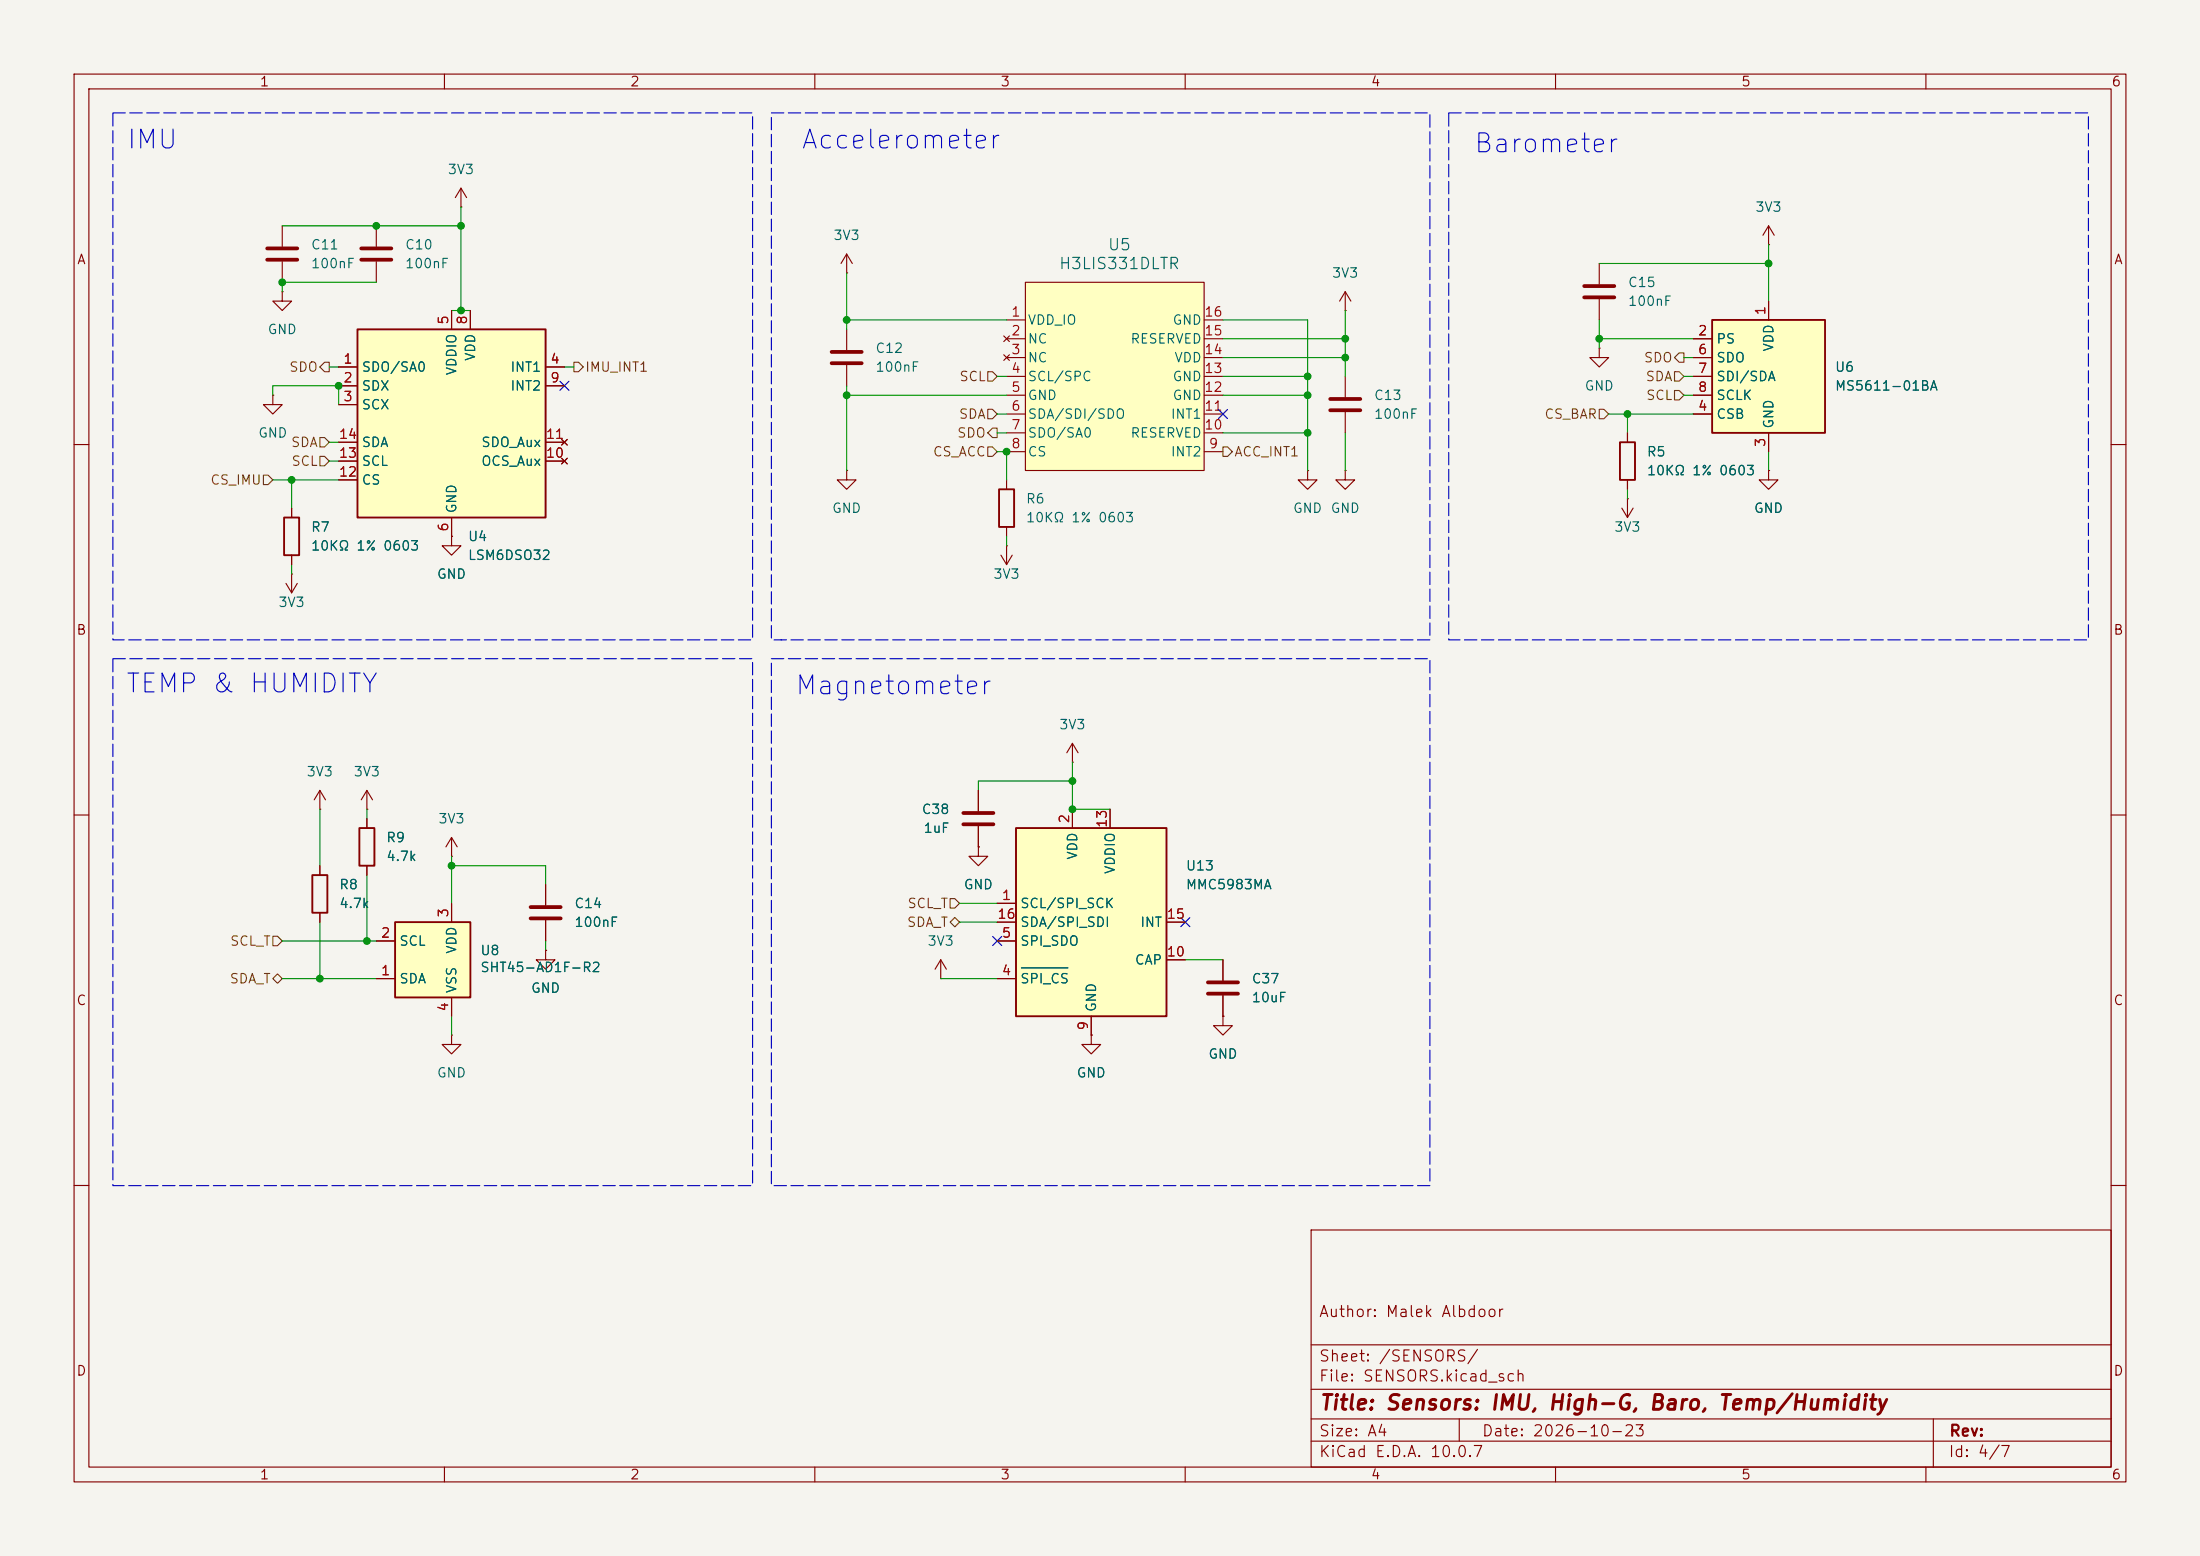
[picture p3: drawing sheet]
<svg xmlns="http://www.w3.org/2000/svg" width="297mm" height="210mm" viewBox="0 0 297 210" stroke-linecap="round" stroke-linejoin="round" font-family="sans-serif">
<path d="M0 0h297v210h-297z" fill="#f5f4ef" stroke="#f5f4ef" stroke-width=".14"/>
<g fill="none" stroke="#840000" stroke-width=".15">
<path d="M10 10h277v190h-277zM12 12h273v186h-273zM60 10v2M110 10v2M160 10v2M210 10v2M260 10v2M50.8 30.5v2.8M50.8 35.3v2.8M62.2 27.9h.1M62.2 25.4l-.7 1.3M62.2 25.4l.8 1.3"/>
<path d="M62.2 25.4v2.5M10 60h2M218.9 68.6l.8 1.3M219.7 67.3h.1M219.7 67.3v2.6M220.5 68.6l-.8 1.3M238.8 63.5v1.3h1.2l-1.2 1.2-1.3-1.2h1.3M238.8 63.5h.1M285 60h2M10 110h2M285 110h2M61 139.7v1.3h1.2l-1.2 1.2-1.3-1.2h1.3"/>
<path d="M61 139.7h.1M73.7 128.3v1.2h1.2l-1.2 1.3-1.3-1.3h1.3M73.7 128.3h.1M10 160h2M177 166h108v32h-108zM285 160h2M60 198v2M110 198v2M160 198v2M177 194.5h108M177 191.5h108M177 187.5h108"/>
<path d="M177 181.5h108M197 191.5v3M210 198v2M260 198v2M261 191.5v6.5"/>
</g>
<path d="M48.8 33.5h4M48.8 35.1h4" fill="none" stroke="#840000" stroke-width=".51"/>
<path d="M48.3 44.5h25.4v25.4h-25.4z" fill="#ffffc2"/>
<path d="M48.3 44.5h25.4v25.4h-25.4z" fill="none" stroke="#840000" stroke-width=".25"/>
<g fill="none" stroke="#840000" stroke-width=".15">
<path d="M45.7 49.5h2.6M45.7 52.1h2.6M45.7 54.6h2.6M45.7 59.7h2.6M61 41.9v2.6M63.5 41.9v2.6M73.7 49.5h2.5M73.7 52.1h2.5M73.7 59.7h2.5M75.8 59.3l.8 .8M76.6 59.3l-.8 .8M181.6 50.8v2.8"/>
<path d="M181.6 55.6v2.8M215.9 47v1.3h1.3l-1.3 1.2-1.3-1.2h1.3M215.9 47h.1M45.7 62.2h2.6M45.7 64.8h2.6M61 69.9v2.5M73.7 62.2h2.5M75.8 61.8l.8 .8M76.6 61.8l-.8 .8M132.1 114.3v1.3h1.2l-1.2 1.2-1.3-1.2h1.3M132.1 114.3h.1M132.1 106.7v2.8"/>
<path d="M132.1 111.5v2.8M144.8 102.9h.1M144.8 100.3l-.8 1.3M144.8 100.3l.7 1.3M144.8 100.3v2.6M147.3 139.7v1.3h1.3l-1.3 1.2-1.3-1.2h1.3M147.3 139.7h.1M165.1 129.5v2.8M165.1 134.4v2.8"/>
</g>
<path d="M179.6 53.8h4M179.6 55.4h4M130 109.7h4.1M130 111.3h4.1M163.1 132.6h4M163.1 134.1h4" fill="none" stroke="#840000" stroke-width=".51"/>
<path d="M137.2 111.8h20.3v25.4h-20.3z" fill="#ffffc2"/>
<path d="M38.4 69.9h2v5h-2zM48.5 111.8h2v5h-2zM137.2 111.8h20.3v25.4h-20.3z" fill="none" stroke="#840000" stroke-width=".25"/>
<g fill="none" stroke="#840000" stroke-width=".15">
<path d="M38.1 39.4v1.2h1.3l-1.3 1.3-1.3-1.3h1.3M38.1 39.4h.1M38.1 30.5v2.8M38.1 35.3v2.8M38.6 78.7l.8 1.3M39.4 77.5h.1M39.4 68.6v1.3M39.4 74.9v1.3M39.4 77.5v2.5M40.1 78.7l-.7 1.3M61 72.4v1.3h1.2l-1.2 1.2-1.3-1.2h1.3M61 72.4h.1"/>
<path d="M49.5 110.5v1.3M49.5 116.8v1.3M144.8 109.2v2.6M149.9 109.2v2.6M134.6 121.9h2.6M134.6 132.1h2.6M134.6 127h2.6M134.6 124.5h2.6M147.3 137.2v2.5M157.5 129.5h2.5M157.5 124.5h2.5M165.1 137.2v1.2h1.3l-1.3 1.3-1.3-1.3h1.3"/>
<path d="M165.1 137.2h.1"/>
</g>
<path d="M137.9 130.6h6.3" fill="none" stroke="#006464" stroke-width=".15"/>
<path d="M36.1 33.5h4M36.1 35.1h4" fill="none" stroke="#840000" stroke-width=".51"/>
<path d="M231.1 43.2h15.3v15.2h-15.3z" fill="#ffffc2"/>
<path d="M218.7 59.7h2v5.1h-2zM231.1 43.2h15.3v15.2h-15.3zM134.9 66h2v5.1h-2zM42.2 118.1h2v5.1h-2z" fill="none" stroke="#840000" stroke-width=".25"/>
<g fill="none" stroke="#840000" stroke-width=".15">
<path d="M181.6 39.4l-.8 1.2M181.6 39.4l.8 1.2M181.6 39.4v2.5M215.9 35.6v2.8M238.8 33h.1M238.8 30.5v2.5M238.8 30.5l-.8 1.3M238.8 30.5l.7 1.3M36.8 53.3v1.3h1.3l-1.3 1.3-1.2-1.3h1.2M36.8 53.3h.1M181.6 41.9h.1M215.9 40.4v2.8"/>
<path d="M219.7 58.4v1.3M228.6 45.7h2.5M228.6 55.9h2.5M228.6 48.3h2.5M228.6 50.8h2.5M228.6 53.3h2.5M238.8 40.6v2.6M238.8 58.4v2.6M135.1 74.9l.8 1.3M135.9 73.7h.1M135.9 64.8v1.2M135.9 71.1v1.3"/>
<path d="M135.9 73.7v2.5M136.7 74.9l-.8 1.3M176.5 63.5v1.3h1.3l-1.3 1.2-1.2-1.2h1.2M176.5 63.5h.1M181.6 63.5v1.3h1.3l-1.3 1.2-1.3-1.2h1.3M181.6 63.5h.1M219.7 64.8v1.2M43.2 109.2h.1M43.2 106.7l-.8 1.3M43.2 106.7l.7 1.3M43.2 106.7v2.5M43.2 116.8v1.3"/>
<path d="M49.5 109.2h.1M49.5 106.7l-.7 1.3M49.5 106.7l.8 1.3M49.5 106.7v2.5M73.7 119.4v2.8M43.2 123.2v1.3M73.7 124.2v2.8M127 132.1h.1M127 129.5l-.8 1.3M127 129.5l.8 1.3M127 129.5v2.6"/>
</g>
<path d="M213.9 38.6h4M213.9 40.1h4M71.6 122.4h4.1M71.6 124h4.1" fill="none" stroke="#840000" stroke-width=".51"/>
<path d="M53.3 124.5h10.2v10.1h-10.2z" fill="#ffffc2"/>
<path d="M53.3 124.5h10.2v10.1h-10.2z" fill="none" stroke="#840000" stroke-width=".25"/>
<path d="M61 115.6h.1M61 113v2.6M61 113l-.8 1.3M61 113l.7 1.3M50.8 132.1h2.5M50.8 127h2.5M61 121.9v2.6M61 134.6v2.6" fill="none" stroke="#840000" stroke-width=".15"/>
<path d="M138.4 38.1h24.2v25.4h-24.2z" fill="#ffffc2"/>
<g fill="none" stroke="#840000" stroke-width=".15">
<path d="M114.3 36.8h.1M114.3 34.3v2.5M114.3 34.3l-.8 1.3M114.3 34.3l.8 1.3M138.4 38.1h24.2v25.4h-24.2zM45.7 49.5h2.6M45.7 52.1h2.6M45.7 54.6h2.6M45.7 59.7h2.6M61 41.9v2.6M63.5 41.9v2.6M73.7 49.5h2.5"/>
<path d="M73.7 52.1h2.5M73.7 59.7h2.5M75.8 59.3l.8 .8M76.6 59.3l-.8 .8M114.3 44.5v2.7M114.3 49.3v2.8M135.5 45.3l.8 .8M135.5 47.9l.8 .7M135.9 43.2h2.5M135.9 45.7h2.5M135.9 48.3h2.5M135.9 50.8h2.5"/>
<path d="M135.9 53.3h2.5M135.9 55.9h2.5M135.9 58.4h2.5M136.3 45.3l-.8 .8M136.3 47.9l-.8 .7M162.6 43.2h2.5M162.6 45.7h2.5M162.6 48.3h2.5M162.6 50.8h2.5M162.6 53.3h2.5M162.6 55.9h2.5M162.6 58.4h2.5"/>
<path d="M219.7 58.4v1.3M228.6 45.7h2.5M228.6 48.3h2.5M228.6 50.8h2.5M228.6 53.3h2.5M228.6 55.9h2.5M238.8 40.6v2.6M238.8 58.4v2.6M39.4 68.6v1.3M39.4 74.9v1.3M45.7 62.2h2.6M45.7 64.8h2.6"/>
<path d="M61 72.4h.1M61 69.9v2.5M73.7 62.2h2.5M75.8 61.8l.8 .8M76.6 61.8l-.8 .8M114.3 63.5v1.3h1.3l-1.3 1.2-1.3-1.2h1.3M114.3 63.5h.1M135.9 61h2.5M162.6 61h2.5M219.7 64.8v1.2M238.8 63.5h.1M43.2 116.8v1.3"/>
<path d="M49.5 110.5v1.3M49.5 116.8v1.3M73.7 119.4v2.8M132.1 114.3h.1M132.1 106.7v2.8M132.1 111.5v2.8M144.8 109.2v2.6M149.9 109.2v2.6M43.2 123.2v1.3M50.8 132.1h2.5M50.8 127h2.5M61 121.9v2.6"/>
<path d="M61 134.6v2.6M73.7 128.3h.1M73.7 124.2v2.8M134.6 121.9h2.6M134.6 132.1h2.6M134.6 127h2.6M134.6 124.5h2.6M147.3 139.7h.1M147.3 137.2v2.5M157.5 129.5h2.5M157.5 124.5h2.5M165.1 137.2h.1"/>
<path d="M165.1 129.5v2.8M165.1 134.4v2.8"/>
</g>
<path d="M112.3 47.5h4M112.3 49h4" fill="none" stroke="#840000" stroke-width=".51"/>
<g fill="none" stroke="#725600" stroke-width=".15">
<path d="M43.2 59.1h.6l.6 .6-.6 .6h-.6zM43.8 48.9h.6v1.3h-.6l-.6-.7zM77.5 48.9h.6l.6 .6-.6 .7h-.6zM133.3 50.2h.7l.6 .6-.6 .6h-.7zM133.3 55.2h.7l.6 .7-.6 .6h-.7zM134 57.8h.6v1.3h-.6l-.7-.7zM215.9 55.2h.6l.7 .7-.7 .6h-.6zM226.1 50.2h.6l.6 .6-.6 .6h-.6zM226.1 52.7h.6l.6 .6-.6 .7h-.6zM226.7 47.6h.6v1.3h-.6l-.6-.6zM35.6 64.1h.6l.6 .7-.6 .6h-.6zM43.2 61.6h.6l.6 .6-.6 .7h-.6z"/>
<path d="M133.3 60.3h.7l.6 .7-.6 .6h-.7zM165.1 60.3h.6l.7 .7-.7 .6h-.6zM36.8 126.4h.7l.6 .6-.6 .6h-.7zM37.5 131.4l.6 .7-.6 .6-.7-.6zM128.3 121.3h.6l.6 .6-.6 .7h-.6zM128.3 124.5l.6-.7 .6 .7-.6 .6z"/>
</g>
<g fill="none" stroke="#009600" stroke-width=".15">
<path d="M38.1 30.5h24.1M50.8 38.1h-12.7v1.3M62.2 27.9v14M114.3 36.8v7.7M215.9 35.6h22.9M238.8 33v7.6M36.8 53.3v-1.2h8.9v2.5M44.4 59.7h1.3M44.4 49.5h1.3M61 41.9h2.5M76.2 49.5h1.3M114.3 52.1v11.4"/>
<path d="M114.3 43.2h21.6M114.3 53.3h21.6M134.6 58.4h1.3M134.6 55.9h1.3M134.6 50.8h1.3M165.1 58.4h11.4M165.1 43.2h11.4v20.3M165.1 53.3h11.4M165.1 45.7h16.5M165.1 50.8h11.4M165.1 48.3h16.5M181.6 41.9v8.9"/>
<path d="M181.6 58.4v5.1M215.9 45.7h12.7M215.9 43.2v3.8M217.2 55.9h11.4M219.7 55.9v2.5M227.3 53.3h1.3M227.3 50.8h1.3M227.3 48.3h1.3M36.8 64.8h8.9M39.4 64.8v3.8M39.4 76.2v1.3M44.4 62.2h1.3"/>
<path d="M134.6 61h1.3v3.8M135.9 72.4v1.3M219.7 66v1.3M238.8 61v2.5M43.2 109.2v7.6M49.5 109.2v1.3M49.5 118.1v8.9M61 115.6v6.3M61 116.8h12.7v2.6M144.8 105.4h-12.7v1.3M144.8 102.9v6.3h5.1M38.1 127h12.7"/>
<path d="M38.1 132.1h12.7M43.2 124.5v7.6M61 137.2v2.5M73.7 127v1.3M127 132.1h7.6M129.5 121.9h5.1M129.5 124.5h5.1M160 129.5h5.1"/>
</g>
<path d="M75.6 51.5l1.2 1.2M76.8 51.5l-1.2 1.2M164.5 55.3l1.2 1.2M165.7 55.3l-1.2 1.2M134 126.4l1.2 1.2M135.2 126.4l-1.2 1.2M159.4 123.9l1.2 1.2M160.6 123.9l-1.2 1.2" fill="none" stroke="#000084" stroke-width=".15"/>
<path d="M15.2 15.2h86.4v71.2h-86.4zM104.1 15.2h88.9v71.2h-88.9zM195.6 15.2h86.3v71.2h-86.3zM15.2 88.9h86.4v71.1h-86.4zM104.1 88.9h88.9v71.1h-88.9z" fill="none" stroke="#0000c2" stroke-width=".15" stroke-dasharray="1.7 .6"/>
<path d="M105.4 86.4h.1" fill="none" stroke="#0000c2" stroke-width=".15"/>
<path d="M137.9 130.6h6.3" fill="none" stroke="#006464" stroke-width=".15"/>
<g fill="#009600" stroke="#009600" stroke-width=".14">
<circle cx="181.6" cy="45.7" r=".46"/>
<circle cx="176.5" cy="58.4" r=".46"/>
<circle cx="181.6" cy="48.3" r=".46"/>
<circle cx="176.5" cy="50.8" r=".46"/>
<circle cx="176.5" cy="53.3" r=".46"/>
<circle cx="219.7" cy="55.9" r=".46"/>
<circle cx="238.8" cy="35.6" r=".46"/>
<circle cx="215.9" cy="45.7" r=".46"/>
<circle cx="61" cy="116.8" r=".46"/>
<circle cx="144.8" cy="105.4" r=".46"/>
<circle cx="144.8" cy="109.2" r=".46"/>
<circle cx="39.4" cy="64.8" r=".46"/>
<circle cx="45.7" cy="52.1" r=".46"/>
<circle cx="38.1" cy="38.1" r=".46"/>
<circle cx="62.2" cy="41.9" r=".46"/>
<circle cx="62.2" cy="30.5" r=".46"/>
<circle cx="50.8" cy="30.5" r=".46"/>
<circle cx="114.3" cy="43.2" r=".46"/>
<circle cx="114.3" cy="53.3" r=".46"/>
<circle cx="135.9" cy="61" r=".46"/>
<circle cx="49.5" cy="127" r=".46"/>
<circle cx="43.2" cy="132.1" r=".46"/>
</g>
<g font-size="2.5" fill="#0000c2">
<text x="16.9" y="20.7">IMU</text>
<text x="108" y="20.7">Accelerometer</text>
<text x="198.8" y="21.2">Barometer</text>
<text x="16.8" y="94.1">TEMP &amp; HUMIDITY</text>
<text x="107.2" y="94.4">Magnetometer</text>
</g>
<text font-size="2" fill="#840000" x="178" y="190.8">Title: Sensors: IMU, High-G, Baro, Temp/Humidity</text>
<g font-size="1.5" fill="#006464">
<text x="149.5" y="34.2">U5</text>
<text x="142.8" y="36.7">H3LIS331DLTR</text>
</g>
<g font-size="1.5" fill="#840000">
<text x="178" y="178.1">Author: Malek Albdoor</text>
<text x="178" y="184.1">Sheet: /SENSORS/</text>
<text x="178" y="186.8">File: SENSORS.kicad_sch</text>
<text x="178" y="197">KiCad E.D.A. 10.0.7</text>
<text x="178" y="194.2">Size: A4</text>
<text x="200" y="194.2">Date: 2026-10-23</text>
<text x="263" y="197">Id: 4/7</text>
<text x="263" y="194.2">Rev:</text>
</g>
<g font-size="1.3" fill="#840000">
<text x="35" y="12">1</text>
<text x="85" y="12">2</text>
<text x="135" y="12">3</text>
<text x="185" y="12">4</text>
<text x="235" y="12">5</text>
<text x="285" y="12">6</text>
<text x="10.3" y="36">A</text>
<text x="285.3" y="36">A</text>
<text x="10.2" y="86">B</text>
<text x="285.2" y="86">B</text>
<text x="10.2" y="136">C</text>
<text x="285.2" y="136">C</text>
<text x="10.2" y="186">D</text>
<text x="285.2" y="186">D</text>
<text x="35" y="200">1</text>
<text x="85" y="200">2</text>
<text x="135" y="200">3</text>
<text x="185" y="200">4</text>
<text x="235" y="200">5</text>
<text x="285" y="200">6</text>
</g>
<g font-size="1.3" fill="#006464">
<text x="60.3" y="23.8">3V3</text>
<text x="236.9" y="28.9">3V3</text>
<text x="41.9" y="34">C11</text>
<text x="54.6" y="34">C10</text>
<text x="112.4" y="32.7">3V3</text>
<text x="41.9" y="36.5">100nF</text>
<text x="54.6" y="36.5">100nF</text>
<text x="179.7" y="37.8">3V3</text>
<text x="219.7" y="39.1">C15</text>
<text x="219.7" y="41.6">100nF</text>
<text x="36" y="45.4">GND</text>
<text x="118.1" y="48">C12</text>
<text x="138.7" y="44.1">VDD_IO</text>
<text x="138.7" y="46.7">NC</text>
<text x="152.5" y="46.7">RESERVED</text>
<text x="158.2" y="44.1">GND</text>
<text x="231.6" y="46.7">PS</text>
<text x="239.7" y="47.5" transform="rotate(-90 239.7 47.5)">VDD</text>
<text x="48.7" y="50.5">SDO/SA0</text>
<text x="48.7" y="53">SDX</text>
<text x="61.9" y="50.7" transform="rotate(-90 61.9 50.7)">VDDIO</text>
<text x="64.5" y="48.8" transform="rotate(-90 64.5 48.8)">VDD</text>
<text x="68.8" y="50.5">INT1</text>
<text x="68.8" y="53">INT2</text>
<text x="118.1" y="50.5">100nF</text>
<text x="138.7" y="49.2">NC</text>
<text x="138.7" y="51.8">SCL/SPC</text>
<text x="158.2" y="51.8">GND</text>
<text x="158.5" y="49.2">VDD</text>
<text x="213.8" y="53">GND</text>
<text x="231.6" y="49.2">SDO</text>
<text x="231.6" y="51.8">SDI/SDA</text>
<text x="247.6" y="50.5">U6</text>
<text x="247.6" y="53">MS5611-01BA</text>
<text x="34.8" y="59.4">GND</text>
<text x="48.7" y="55.6">SCX</text>
<text x="138.7" y="54.3">GND</text>
<text x="138.7" y="56.8">SDA/SDI/SDO</text>
<text x="138.7" y="59.4">SDO/SA0</text>
<text x="152.5" y="59.4">RESERVED</text>
<text x="158" y="56.8">INT1</text>
<text x="158.2" y="54.3">GND</text>
<text x="185.4" y="54.3">C13</text>
<text x="185.4" y="56.8">100nF</text>
<text x="231.6" y="56.8">CSB</text>
<text x="231.6" y="54.3">SCLK</text>
<text x="239.7" y="57.9" transform="rotate(-90 239.7 57.9)">GND</text>
<text x="48.7" y="65.7">CS</text>
<text x="48.7" y="63.2">SCL</text>
<text x="48.7" y="60.7">SDA</text>
<text x="64.9" y="63.2">OCS_Aux</text>
<text x="64.9" y="60.7">SDO_Aux</text>
<text x="138.7" y="61.9">CS</text>
<text x="158" y="61.9">INT2</text>
<text x="222.2" y="61.9">R5</text>
<text x="222.2" y="64.5">10KΩ 1% 0603</text>
<text x="61.9" y="69.4" transform="rotate(-90 61.9 69.4)">GND</text>
<text x="112.2" y="69.5">GND</text>
<text x="138.4" y="68.3">R6</text>
<text x="138.4" y="70.8">10KΩ 1% 0603</text>
<text x="174.5" y="69.5">GND</text>
<text x="179.5" y="69.5">GND</text>
<text x="236.7" y="69.5">GND</text>
<text x="41.9" y="72.1">R7</text>
<text x="41.9" y="74.6">10KΩ 1% 0603</text>
<text x="63.1" y="73.4">U4</text>
<text x="63.1" y="75.9">LSM6DSO32</text>
<text x="217.8" y="72.1">3V3</text>
<text x="37.5" y="82.2">3V3</text>
<text x="58.9" y="78.4">GND</text>
<text x="134" y="78.4">3V3</text>
<text x="142.9" y="98.8">3V3</text>
<text x="41.3" y="105.1">3V3</text>
<text x="47.6" y="105.1">3V3</text>
<text x="52.1" y="114">R9</text>
<text x="59.1" y="111.5">3V3</text>
<text x="124.3" y="110.2">C38</text>
<text x="124.6" y="112.7">1uF</text>
<text x="52.1" y="116.5">4.7k</text>
<text x="145.7" y="116.1" transform="rotate(-90 145.7 116.1)">VDD</text>
<text x="150.8" y="118.1" transform="rotate(-90 150.8 118.1)">VDDIO</text>
<text x="160" y="117.8">U13</text>
<text x="45.7" y="120.3">R8</text>
<text x="45.7" y="122.9">4.7k</text>
<text x="77.5" y="122.9">C14</text>
<text x="77.5" y="125.4">100nF</text>
<text x="130" y="120.3">GND</text>
<text x="137.6" y="122.9">SCL/SPI_SCK</text>
<text x="137.6" y="125.4">SDA/SPI_SDI</text>
<text x="153.8" y="125.4">INT</text>
<text x="160" y="120.3">MMC5983MA</text>
<text x="53.8" y="128">SCL</text>
<text x="61.9" y="128.8" transform="rotate(-90 61.9 128.8)">VDD</text>
<text x="64.8" y="129.2">U8</text>
<text x="64.8" y="131.5">SHT45-AD1F-R2</text>
<text x="125.1" y="128">3V3</text>
<text x="137.6" y="128">SPI_SDO</text>
<text x="153.1" y="130.5">CAP</text>
<text x="53.8" y="133">SDA</text>
<text x="61.9" y="134.1" transform="rotate(-90 61.9 134.1)">VSS</text>
<text x="71.6" y="134.3">GND</text>
<text x="137.6" y="133">SPI_CS</text>
<text x="148.3" y="136.7" transform="rotate(-90 148.3 136.7)">GND</text>
<text x="168.9" y="133">C37</text>
<text x="168.9" y="135.6">10uF</text>
<text x="163" y="143.2">GND</text>
<text x="58.9" y="145.7">GND</text>
<text x="145.3" y="145.7">GND</text>
</g>
<g font-size="1.3" fill="#a90000">
<text x="60.8" y="43.9" transform="rotate(-90 60.8 43.9)">5</text>
<text x="63.4" y="43.9" transform="rotate(-90 63.4 43.9)">8</text>
<text x="136.4" y="43">1</text>
<text x="136.4" y="45.6">2</text>
<text x="162.5" y="45.6">15</text>
<text x="162.5" y="43">16</text>
<text x="229.1" y="45.6">2</text>
<text x="238.6" y="42.6" transform="rotate(-90 238.6 42.6)">1</text>
<text x="46.3" y="49.4">1</text>
<text x="46.3" y="51.9">2</text>
<text x="74.2" y="49.4">4</text>
<text x="74.2" y="51.9">9</text>
<text x="136.4" y="48.1">3</text>
<text x="136.4" y="50.7">4</text>
<text x="136.4" y="53.2">5</text>
<text x="162.5" y="53.2">12</text>
<text x="162.5" y="50.7">13</text>
<text x="162.5" y="48.1">14</text>
<text x="229.1" y="48.1">6</text>
<text x="229.1" y="50.7">7</text>
<text x="229.1" y="53.2">8</text>
<text x="45.7" y="59.6">14</text>
<text x="46.3" y="54.5">3</text>
<text x="73.6" y="59.6">11</text>
<text x="136.4" y="55.7">6</text>
<text x="136.4" y="58.3">7</text>
<text x="162.5" y="58.3">10</text>
<text x="162.5" y="55.7">11</text>
<text x="229.1" y="55.7">4</text>
<text x="45.7" y="64.6">12</text>
<text x="45.7" y="62.1">13</text>
<text x="73.6" y="62.1">10</text>
<text x="136.4" y="60.8">8</text>
<text x="163.1" y="60.8">9</text>
<text x="238.6" y="60.4" transform="rotate(-90 238.6 60.4)">3</text>
<text x="60.8" y="71.9" transform="rotate(-90 60.8 71.9)">6</text>
<text x="144.6" y="111.2" transform="rotate(-90 144.6 111.2)">2</text>
<text x="149.7" y="111.8" transform="rotate(-90 149.7 111.8)">13</text>
<text x="60.8" y="123.9" transform="rotate(-90 60.8 123.9)">3</text>
<text x="134.6" y="124.3">16</text>
<text x="135.2" y="121.8">1</text>
<text x="157.4" y="124.3">15</text>
<text x="51.3" y="131.9">1</text>
<text x="51.3" y="126.9">2</text>
<text x="135.2" y="131.9">4</text>
<text x="135.2" y="126.9">5</text>
<text x="157.4" y="129.4">10</text>
<text x="60.8" y="136.6" transform="rotate(-90 60.8 136.6)">4</text>
<text x="147.2" y="139.2" transform="rotate(-90 147.2 139.2)">9</text>
</g>
<g font-size="1.3" fill="#725600">
<text x="39" y="50.5">SDO</text>
<text x="78.9" y="50.5">IMU_INT1</text>
<text x="129.4" y="51.8">SCL</text>
<text x="221.8" y="49.2">SDO</text>
<text x="222.1" y="51.8">SDA</text>
<text x="129.1" y="59.4">SDO</text>
<text x="129.4" y="56.8">SDA</text>
<text x="208.4" y="56.8">CS_BAR</text>
<text x="222.1" y="54.3">SCL</text>
<text x="28.3" y="65.7">CS_IMU</text>
<text x="39.2" y="60.7">SDA</text>
<text x="39.3" y="63.2">SCL</text>
<text x="125.9" y="61.9">CS_ACC</text>
<text x="166.5" y="61.9">ACC_INT1</text>
<text x="122.3" y="125.4">SDA_T</text>
<text x="122.4" y="122.9">SCL_T</text>
<text x="31" y="128">SCL_T</text>
<text x="30.9" y="133">SDA_T</text>
</g>
</svg>
